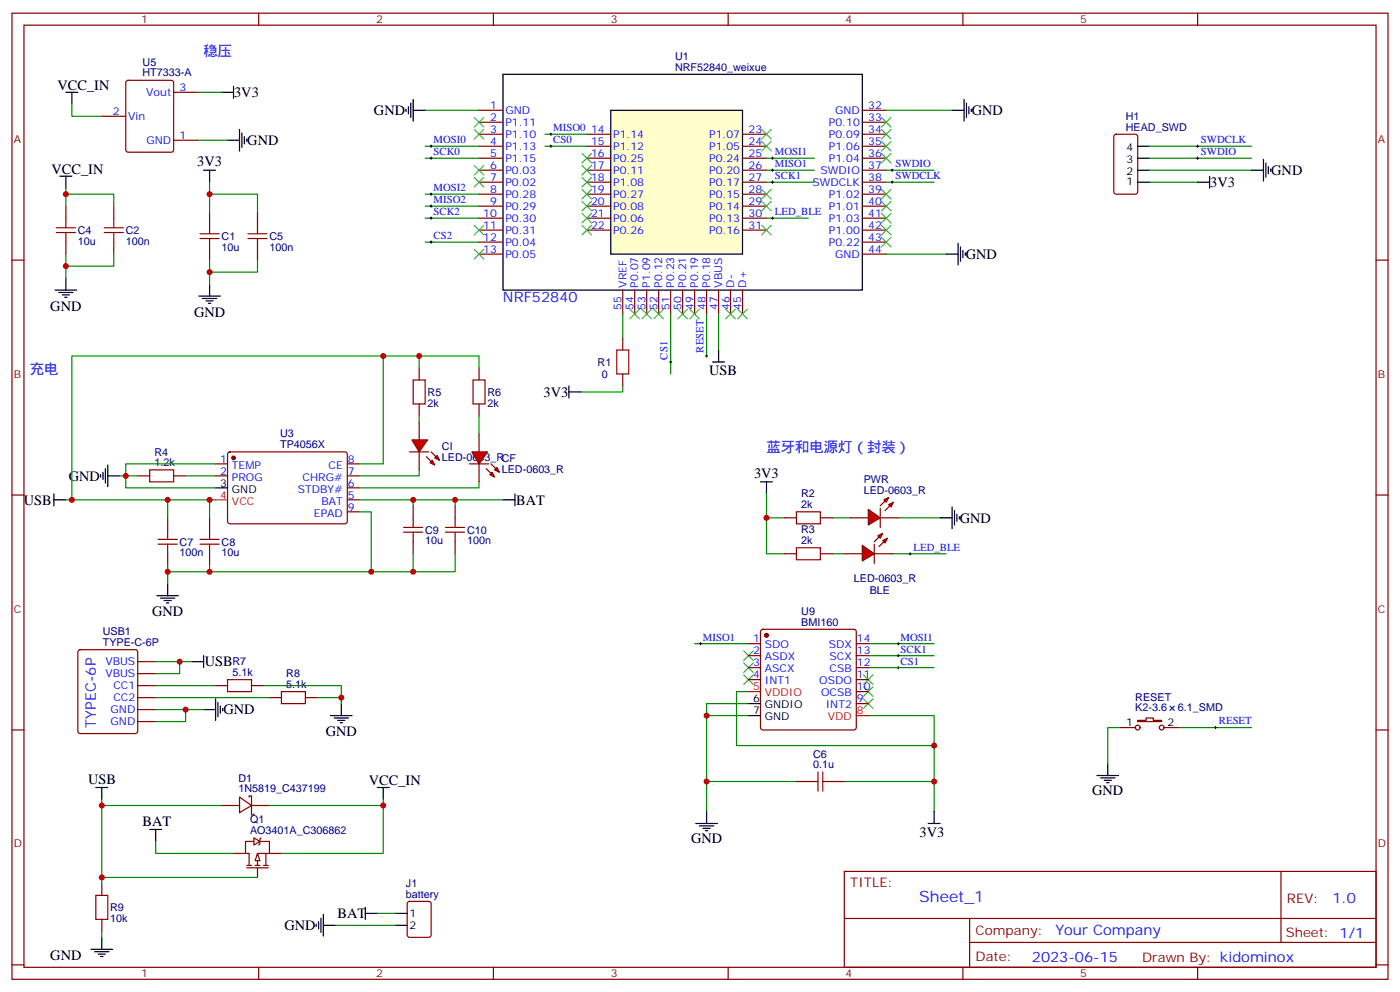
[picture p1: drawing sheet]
<svg xmlns="http://www.w3.org/2000/svg" width="412mm" height="292mm" viewBox="0 0 412 292" stroke-linecap="round" stroke-linejoin="round" font-family="sans-serif">
<g fill="none" stroke="#870000" stroke-width=".35">
<path d="M3.5 3.9h405.4v284.3h-405.4zM7.1 7.4h398.2v277.3h-398.2zM76.2 3.9v3.5M145.3 3.9v3.5M214.5 3.9v3.5M283.6 3.9v3.5M352.8 3.9v3.5M141.1 32.5h7.1M141.1 36h7.1M141.1 39.5h7.1M141.1 43h7.1M141.1 46.6h7.1"/>
<path d="M141.1 50.1h7.1M141.1 53.6h7.1M141.1 57.1h7.1M3.5 76.6h3.6M141.1 60.7h7.1M141.1 64.2h7.1M141.1 67.7h7.1M141.1 71.3h7.1M141.1 74.8h7.1M405.3 76.6h3.6M3.5 145.7h3.6M405.3 145.7h3.6"/>
<path d="M3.5 214.8h3.6M405.3 214.8h3.6M248.7 256.5h156.6v28.2h-156.6zM377.3 256.5v20.9M248.7 270.3h156.5M285.6 277.4h119.6M285.6 270.3v14.1M3.5 284h3.6M76.2 284.7v3.5M145.3 284.7v3.5M214.5 284.7v3.5M283.6 284.7v3.5"/>
<path d="M352.8 284.7v3.5M405.3 284h3.6"/>
</g>
<path d="M148.2 21.9h105.8v63.5h-105.8z" fill="none" stroke="#000" stroke-width=".35"/>
<path d="M179.9 32.5h38.8v42.3h-38.8z" fill="#ffc" stroke="#000" stroke-width=".35"/>
<g fill="none" stroke="#870000" stroke-width=".35">
<path d="M30 34.2h7M37.3 23.8l.4-.2h12.7l.7 .5 .1 20-.5 .6-13 .1-.6-.5-.1-20zM51.2 27.2h7M172.9 39.5h7M218.7 39.5h7.1M254 39.5h7.1M254 32.5h7.1M254 36h7.1M328.3 39.7l.5-.2h5.6l.7 .4v16.5l-.4 .7h-5.9l-.7-.4v-16.5zM51.2 41.3h7M172.9 43h7M172.9 46.6h7"/>
<path d="M172.9 50.1h7M172.9 53.6h7M172.9 57.1h7M218.7 43h7.1M218.7 46.6h7.1M218.7 50.1h7.1M218.7 53.6h7.1M218.7 57.1h7.1M254 43h7.1M254 46.6h7.1M254 50.1h7.1M254 53.6h7.1"/>
<path d="M254 57.1h7.1M19.4 60.7v3.5M19.4 71.3v3.5M33.5 60.7v3.5M33.5 71.3v3.5M61.7 62.4v3.6M61.7 73v3.6M75.8 62.4v3.6M75.8 73v3.6M172.9 60.7h7M172.9 64.2h7M172.9 67.7h7"/>
<path d="M218.7 60.7h7.1M218.7 64.2h7.1M218.7 67.7h7.1M254 60.7h7.1M254 64.2h7.1M254 67.7h7.1M254 71.3h7.1M254 74.8h7.1M183.4 85.4v7M187 85.4v7M190.5 85.4v7M194 85.4v7"/>
<path d="M197.6 85.4v7M201.1 85.4v7M204.6 85.4v7M208.1 85.4v7M211.7 85.4v7M215.2 85.4v7M218.7 85.4v7M220.5 189.4h3.5M220.5 193h3.5M220.5 196.5h3.5M224.2 185.4l.5-.2h26.8l.5 .2 .2 .5v28.2l-.2 .5-.5 .2h-26.8l-.5-.2-.2-.5v-28.2zM252.2 189.4h3.6"/>
<path d="M252.2 193h3.6M252.2 196.5h3.6M220.5 200h3.5M252.2 200h3.6M252.2 207.1h3.6M252.2 203.6h3.6M329.8 214.1h4.6M335.1 212h2.5v-.7h2.1v.7h2.5v.4h-7.1zM342.9 214.1h4.6M234.6 230h3.5M245.2 230h3.5"/>
<circle cx="335.1" cy="214.1" r=".71"/>
<circle cx="342.2" cy="214.1" r=".71"/>
</g>
<g fill="none" stroke="#a10000" stroke-width=".35">
<path d="M16.6 68.4h5.6M16.6 67h5.6M19.4 64.2v2.8M19.4 68.4v2.9M30.7 68.4h5.6M30.7 67h5.6M33.5 64.2v2.8M33.5 68.4v2.9M58.9 70.2h5.7M58.9 68.8h5.7M61.7 66v2.8M61.7 70.2v2.8"/>
<path d="M73 70.2h5.7M73 68.8h5.7M75.8 66v2.8M75.8 70.2v2.8M238.1 230h2.8M240.9 227.2v5.6M242.4 230h2.8M242.4 227.2v5.6"/>
</g>
<g fill="none" stroke="#000" stroke-width=".35">
<path d="M19.4 27.2h3.5M21.2 27.2v3.5M65.3 27.2h3.5M68.8 25.4v3.5M70.6 38.1v6.3M71.3 39.2v4.2M119.6 32.1v.7M120.3 31.4v2.1M121 30.3v4.3M121.7 32.5h3.5M121.7 29.3v6.3M280.5 32.5h3.5"/>
<path d="M284 29.3v6.3M284.7 30.3v4.3M285.4 31.4v2.1M286.1 32.1v.7M17.6 51.9h3.6M19.4 51.9v3.5M60 50.1h3.5M61.7 50.1v3.5M67 41.3h3.6M72 40.2v2.1M72.7 40.9v.7M335.1 53.6h3.6"/>
<path d="M335.1 50.1h3.6M335.1 46.6h3.6M335.1 43h3.6M352.8 53.6h3.5M356.3 51.9v3.5M368.7 50.1h3.5M372.2 46.9v6.4M372.9 48v4.2M373.6 49v2.2M374.3 49.7v.7M278.7 74.8h3.5M282.2 71.6v6.4"/>
<path d="M282.9 72.7v4.2M283.6 73.7v2.1M284.3 74.4v.7M16.2 85.4h6.4M17.3 86.1h4.2M18.3 86.8h2.2M19 87.5h.8M19.4 81.8v3.6M58.6 87.1h6.3M59.6 87.8h4.3M60.7 88.5h2.1M61.4 89.3h.7"/>
<path d="M61.7 83.6v3.5M167.6 115.4h3.5M167.6 113.6v3.5M209.9 106.5h3.5M211.7 103v3.5M224 141.8h3.5M225.8 141.8v3.5M220.5 207.1h3.5M220.5 210.6h3.5M208.1 238.8v3.6M275.2 238.8v3.6M323.1 228.2h6.4"/>
<path d="M324.2 229h4.2M325.3 229.7h2.1M326 230.4h.7M326.3 224.7v3.5M205 242.4h6.3M206 243.1h4.3M207.1 243.8h2.1M207.8 244.5h.7M273.4 242.4h3.5"/>
</g>
<g fill="none" stroke="#008700" stroke-width=".35">
<path d="M21.2 30.7v3.5h8.8M58.2 27.2h7.1M125.2 32.5h15.9M160.5 39.5h12.4M261.1 32.5h19.4M19.4 57.1h14.1v3.6M19.4 55.4v5.3M58.2 41.3h8.8M61.7 57.1h14.1v5.3M61.7 53.6v8.8M125.2 43h15.9M125.2 46.6h15.9"/>
<path d="M160.5 43h12.4M225.8 46.6h14.1M225.8 50.1h14.1M225.8 53.6h14.1M261.1 50.1h14.1M261.1 53.6h14.1M338.7 43h30M338.7 46.6h30M338.7 50.1h30M338.7 53.6h14.1M19.4 74.8v7M33.5 74.8v3.5h-14.1"/>
<path d="M61.7 76.6v7M75.8 76.6v3.5h-14.1M261.1 74.8h17.6M183.4 92.4v7.1M197.6 92.4v17.7M208.1 92.4v12.4M211.7 92.4v10.6M183.4 113.6v1.8h-12.3M225.8 145.3v7.1h5.3M225.8 152.4v10.6h5.3M245.2 152.4h5.3M264.6 152.4h12.3"/>
<path d="M245.2 163h3.5M262.8 163h15.9M204.6 189.4h15.9M255.8 189.4h19.4M255.8 193h19.4M255.8 196.5h19.4M220.5 203.6h-3.5v15.8h58.2M220.5 207.1h-12.4v3.5M220.5 210.6h-12.4v28.2M255.8 210.6h19.4v28.2M329.8 214.1h-3.5v10.6M347.5 214.1h21.2"/>
<path d="M208.1 230h26.5M248.7 230h26.5"/>
</g>
<path d="M219.1 198.6l2.8 2.8M219.1 195.1l2.8 2.8M219.1 191.6l2.8 2.8M221.9 198.6l-2.8 2.8M221.9 195.1l-2.8 2.8M221.9 191.6l-2.8 2.8M254.4 198.6l2.8 2.8M257.2 198.6l-2.8 2.8M254.4 205.7l2.8 2.8M254.4 202.1l2.8 2.9M257.2 205.7l-2.8 2.8M257.2 202.1l-2.8 2.9" fill="none" stroke="#3c3" stroke-width=".35"/>
<g fill="none" stroke="#000" stroke-width=".29">
<path d="M161.9 39.5h.7M162.3 39.2v.7M126.6 43h.8M126.6 46.6h.8M127 42.7v.7M127 46.2v.7M161.9 43h.7M162.3 42.7v.7M227.2 46.6h.7M227.2 50.1h.7M227.2 53.6h.7M227.5 46.2v.7"/>
<path d="M227.5 49.7v.7M227.5 53.3v.7M262.5 50.1h.7M262.5 53.6h.7M262.8 49.7v.7M262.8 53.3v.7M352.4 43h.7M352.4 46.6h.7M352.8 42.7v.7M352.8 46.2v.7M197.2 106.5h.7M197.6 106.2v.7"/>
<path d="M207.8 104.8h.7M208.1 104.4v.7M267.8 163h.7M268.1 162.6v.7M206 189.4h.7M206.4 189.1v.7M264.2 196.5h.7M264.2 193h.7M264.2 189.4h.7M264.6 189.1v.7M264.6 192.6v.7M264.6 196.1v.7"/>
<path d="M357.7 214.1h.7M358.1 213.8v.7"/>
</g>
<circle cx="225.8" cy="187" r=".53" fill="#870000" stroke="#870000" stroke-width=".35"/>
<path d="M220.5 203.6h3.5M252.2 210.6h3.6" fill="none" stroke="#f00" stroke-width=".35"/>
<g fill="#f00" stroke="#870000" stroke-width=".35">
<path d="M121.4 129.5h4.5l-2.4 3.5z"/>
<path d="M120.6 133h5.7z"/>
</g>
<g fill="#870000" stroke="#870000" stroke-width=".35">
<path d="M127 133l1.4 1.4z"/>
<path d="M125.6 134.4l1.4 1.4z"/>
</g>
<g fill="#f00" stroke="#870000" stroke-width=".35">
<path d="M128.1 134.8l.7-.7 .7 1.4z"/>
<path d="M126.6 136.2l.8-.7 .7 1.4z"/>
</g>
<path d="M123.5 124.2v5.3M123.5 133v5.3" fill="none" stroke="#870000" stroke-width=".35"/>
<g fill="#f00" stroke="#870000" stroke-width=".35">
<path d="M139 133h4.6l-2.5 3.5z"/>
<path d="M138.3 136.5h5.6z"/>
</g>
<g fill="#870000" stroke="#870000" stroke-width=".35">
<path d="M144.6 136.5l1.4 1.4z"/>
<path d="M143.2 137.9l1.4 1.4z"/>
</g>
<g fill="#f00" stroke="#870000" stroke-width=".35">
<path d="M145.7 138.3l.7-.7 .7 1.4z"/>
<path d="M144.3 139.7l.7-.7 .7 1.4z"/>
</g>
<g fill="none" stroke="#870000" stroke-width=".35">
<path d="M123.5 108.3v3.5M123.5 118.9v3.5M141.1 108.3v3.5M141.1 118.9v3.5M63.5 136.5h3.5M67.3 133.2l.4-.2 34.2 .1 .4 .6-.1 20-.6 .5-34.1-.1-.5-.6v-19.8zM102.3 136.5h3.5M141.1 127.7v5.3M141.1 136.5v5.3M40.6 140.1h3.5M49.4 152.4v3.5M51.2 140.1h3.5"/>
<path d="M61.7 152.4v3.5M63.5 140.1h3.5M102.3 140.1h3.5M102.3 147.1h3.5M102.3 143.6h3.5M102.3 150.6h3.5M121.7 148.9v3.5M121.7 159.5v3.5M134.1 148.9v3.5M134.1 159.5v3.5M49.4 163v3.5M61.7 163v3.5"/>
<path d="M23.2 191.4l.4-.2h16.3l.5 .2 .2 .5v23.3l-.3 .5-.4 .2h-16.3l-.5-.2-.2-.5v-23.3zM40.6 194.7h5.3M40.6 198.3h5.3M40.6 201.8h5.3M40.6 205.3h5.3M40.6 208.8h5.3M40.6 212.4h5.3M63.5 201.8h3.5M74.1 201.8h3.5M79.4 205.3h3.5M90 205.3h3.5M65.3 237.1h5.3"/>
<path d="M70.6 234.6l3.5 2.5-3.5 2.1zM73.4 234.6v-.4h.7v5.7h.7v-.4M74.1 237.1h5.3M68.8 251.2h3.5M72.7 254.7h1.4M72.7 255.4h6.3M74.8 246.6l1.8 1-1.8 1.1zM74.8 247.6h-2.5v3.6h1.1v3.5M75.1 254.7h1.5M75.8 255.4v2.8M76.6 247.6h2.8v3.6M76.9 246.6l-.3 .3v1.5l-.4 .3"/>
<path d="M77.6 254.7h1.4M78.3 251.2v3.5M79.4 251.2h-3.6v3.5M79.4 251.2h3.5"/>
</g>
<circle cx="68.8" cy="134.8" r=".53" fill="#870000" stroke="#870000" stroke-width=".35"/>
<g fill="none" stroke="#000" stroke-width=".35">
<path d="M29.6 139.7v.7M30.3 139v2.1M31 137.9v4.3M31.7 136.9v6.3M15.9 147.1h3.5M15.9 145.3v3.6M31.7 140.1h3.6M63.5 143.6h3.5M148.2 147.1h3.5M151.7 145.3v3.6M46.2 175.3h6.4M47.3 176h4.2"/>
<path d="M48.3 176.7h2.1M49 177.4h.7M49.4 171.8v3.5M56.4 194.7h3.6M60 193v3.5M60 208.8h3.5M63.5 205.7v6.3M64.2 206.7v4.3M64.9 207.8v2.1M65.6 208.5v.7M97.4 210.6h6.3M98.4 211.3h4.3"/>
<path d="M99.5 212h2.1M100.2 212.7h.7M100.5 207.1v3.5"/>
</g>
<path d="M63.5 147.1h3.5" fill="none" stroke="#f00" stroke-width=".35"/>
<g fill="none" stroke="#a10000" stroke-width=".35">
<path d="M121.7 111.8h3.5v7.1h-3.5zM139.3 111.8h3.6v7.1h-3.6zM44.1 138.3h7.1v3.5h-7.1zM46.6 158.7h5.6M49.4 155.9v2.8M58.9 158.7h5.7M61.7 155.9v2.8M118.9 155.2h5.6M118.9 156.6h5.6M121.7 152.4v2.8M121.7 156.6v2.9M131.2 155.2h5.7"/>
<path d="M131.2 156.6h5.7M134.1 152.4v2.8M134.1 156.6v2.9M46.6 160.2h5.6M49.4 160.2v2.8M58.9 160.2h5.7M61.7 160.2v2.8M67 200h7.1v3.6h-7.1zM82.9 203.6h7.1v3.5h-7.1z"/>
</g>
<g fill="none" stroke="#008700" stroke-width=".35">
<path d="M112.9 104.8v31.7h-7.1M123.5 104.8v3.5M141.1 108.3v-3.5h-119.9v42.3M63.5 136.5h-26.5v7.1h26.5M123.5 138.3v1.8h-17.7M123.5 122.4v1.8M141.1 122.4v5.3M19.4 147.1h44.1M35.3 140.1h5.3M49.4 147.1v5.3M54.7 140.1h8.8M61.7 147.1v5.3"/>
<path d="M105.8 150.6h3.6v17.7h-47.7M105.8 147.1h42.4M121.7 147.1v1.8M134.1 147.1v1.8M141.1 141.8v1.8h-35.3M49.4 166.5v5.3M61.7 166.5v1.8h-12.3M121.7 163v5.3h-12.3M134.1 163v5.3h-12.4M45.9 194.7h10.5M52.9 194.7v3.6h-7M45.9 208.8h14.1"/>
<path d="M45.9 201.8h17.6M45.9 205.3h33.5M54.7 208.8v3.6h-8.8M77.6 201.8h22.9v3.5M93.5 205.3h7v1.8"/>
</g>
<path d="M75.8 251.2l.8 2.1h-1.5z" fill="#fff" stroke="#870000" stroke-width=".35"/>
<g fill="none" stroke="#000" stroke-width=".35">
<path d="M28.2 231.8h3.5M30 231.8v3.5M111.1 231.8h3.6M112.9 231.8v3.5M44.1 244.1h3.5M45.9 244.1v3.5M26.8 279.4h6.4M30 275.9v3.5M93.1 272v.7M93.8 271.3v2.1M94.5 270.2v4.3M95.2 272.3h3.6"/>
<path d="M95.2 269.2v6.3M107.6 268.8h3.5M107.6 267.1v3.5M116.4 268.8h3.5M116.4 272.3h3.5M27.9 280.1h4.2M28.9 280.8h2.1M29.6 281.5h.7"/>
</g>
<path d="M181.7 103h3.5v7.1h-3.5zM234.6 150.6h7.1v3.6h-7.1zM234.6 161.2h7.1v3.5h-7.1zM28.2 263.5h3.5v7.1h-3.5z" fill="none" stroke="#a10000" stroke-width=".35"/>
<path d="M183.4 99.5v3.5M183.4 110.1v3.5M231.1 152.4h3.5M241.7 152.4h3.5M231.1 163h3.5M241.7 163h3.5M30 260v3.5M30 270.6v3.5M120.2 265.5l.4-.2h5.7l.6 .4 .1 9.5-.5 .6-5.9 .1-.6-.5-.1-9.4z" fill="none" stroke="#870000" stroke-width=".35"/>
<path d="M30 235.3v1.8h35.3M30 237.1v22.9M112.9 235.3v1.8h-33.5M112.9 237.1v14.1h-30M30 258.2h45.8M45.9 247.6v3.6h22.9M30 274.1v1.8M98.8 272.3h17.6M111.1 268.8h5.3" fill="none" stroke="#008700" stroke-width=".35"/>
<g fill="#f00" stroke="#870000" stroke-width=".35">
<path d="M254 160.5l3.5 2.5-3.5 2.1z"/>
<path d="M257.5 160.2v5.6z"/>
</g>
<g fill="#870000" stroke="#870000" stroke-width=".35">
<path d="M257.5 159.5l1.4-1.5z"/>
<path d="M258.9 160.9l1.4-1.4z"/>
</g>
<g fill="#f00" stroke="#870000" stroke-width=".35">
<path d="M258.6 157.7l1.4-.7-.7 1.4z"/>
<path d="M260 159.1l1.4-.7-.7 1.4z"/>
</g>
<path d="M248.7 163h5.3M257.5 163h5.3" fill="none" stroke="#870000" stroke-width=".35"/>
<g fill="#f00" stroke="#870000" stroke-width=".35">
<path d="M255.8 149.9l3.5 2.5-3.5 2.1z"/>
<path d="M259.3 149.6v5.6z"/>
</g>
<g fill="#870000" stroke="#870000" stroke-width=".35">
<path d="M260.7 147.5l-1.4 1.4z"/>
<path d="M260.7 150.3l1.4-1.4z"/>
</g>
<g fill="#f00" stroke="#870000" stroke-width=".35">
<path d="M260.3 147.1l1.5-.7-.7 1.4z"/>
<path d="M261.8 148.5l1.4-.7-.7 1.4z"/>
</g>
<path d="M250.5 152.4h5.3M259.3 152.4h5.3" fill="none" stroke="#870000" stroke-width=".35"/>
<path d="M276.9 152.4h3.6M280.5 149.2v6.4M281.2 150.3v4.2M281.9 151.3v2.2M282.6 152v.8" fill="none" stroke="#000" stroke-width=".35"/>
<path d="M125.2 57.1h15.9M125.2 64.2h15.9M125.2 71.3h15.9M125.2 60.7h15.9M225.8 64.2h12.3" fill="none" stroke="#008700" stroke-width=".35"/>
<path d="M126.6 57.1h.8M127 56.8v.7M126.6 64.2h.8M126.6 60.7h.8M126.6 71.3h.8M127 60.3v.7M127 63.9v.7M127 70.9v.7M227.2 64.2h.7M227.5 63.9v.7" fill="none" stroke="#000" stroke-width=".29"/>
<g fill="none" stroke="#3c3" stroke-width=".35">
<path d="M139.7 38.1l2.8 2.8M139.7 34.6l2.8 2.8M142.5 38.1l-2.8 2.8M142.5 34.6l-2.8 2.8M224.4 38.1l2.8 2.8M227.2 38.1l-2.8 2.8M259.6 34.6l2.9 2.8M259.6 38.1l2.9 2.8M262.5 34.6l-2.9 2.8M262.5 38.1l-2.9 2.8M139.7 52.2l2.8 2.8M139.7 48.7l2.8 2.8"/>
<path d="M142.5 52.2l-2.8 2.8M142.5 48.7l-2.8 2.8M171.4 55.7l2.9 2.9M171.4 52.2l2.9 2.8M171.4 48.7l2.9 2.8M171.4 45.2l2.9 2.8M171.4 59.3l2.9 2.8M174.3 55.7l-2.9 2.9M174.3 52.2l-2.9 2.8M174.3 48.7l-2.9 2.8M174.3 45.2l-2.9 2.8M174.3 59.3l-2.9 2.8"/>
<path d="M224.4 59.3l2.8 2.8M224.4 55.7l2.8 2.9M224.4 41.6l2.8 2.8M227.2 59.3l-2.8 2.8M227.2 55.7l-2.8 2.9M227.2 41.6l-2.8 2.8M259.6 41.6l2.9 2.8M259.6 55.7l2.9 2.9M259.6 59.3l2.9 2.8M259.6 45.2l2.9 2.8M262.5 41.6l-2.9 2.8M262.5 55.7l-2.9 2.9"/>
<path d="M262.5 59.3l-2.9 2.8M262.5 45.2l-2.9 2.8M139.7 66.3l2.8 2.8M139.7 73.4l2.8 2.8M142.5 66.3l-2.8 2.8M142.5 73.4l-2.8 2.8M171.4 66.3l2.9 2.8M171.4 62.8l2.9 2.8M174.3 66.3l-2.9 2.8M174.3 62.8l-2.9 2.8M224.4 66.3l2.8 2.8M227.2 66.3l-2.8 2.8"/>
<path d="M259.6 62.8l2.9 2.8M259.6 66.3l2.9 2.8M259.6 69.8l2.9 2.9M262.5 62.8l-2.9 2.8M262.5 66.3l-2.9 2.8M262.5 69.8l-2.9 2.9M185.6 91l2.8 2.8M188.4 91l-2.8 2.8M189.1 91l2.8 2.8M191.9 91l-2.8 2.8M192.6 91l2.8 2.8M195.4 91l-2.8 2.8"/>
<path d="M199.7 91l2.8 2.8M202.5 91l-2.8 2.8M203.2 91l2.8 2.8M206 91l-2.8 2.8M213.8 91l2.8 2.8M216.6 91l-2.8 2.8M217.3 91l2.8 2.8M220.1 91l-2.8 2.8"/>
</g>
<g fill="#c00">
<circle cx="275.2" cy="230" r=".88"/>
<circle cx="208.1" cy="230" r=".88"/>
<circle cx="275.2" cy="219.4" r=".88"/>
<circle cx="208.1" cy="210.6" r=".88"/>
<circle cx="225.8" cy="152.4" r=".88"/>
<circle cx="19.4" cy="78.3" r=".88"/>
<circle cx="19.4" cy="57.1" r=".88"/>
<circle cx="61.7" cy="80.1" r=".88"/>
<circle cx="61.7" cy="57.1" r=".88"/>
<circle cx="37" cy="140.1" r=".88"/>
<circle cx="61.7" cy="147.1" r=".88"/>
<circle cx="49.4" cy="147.1" r=".88"/>
<circle cx="49.4" cy="168.3" r=".88"/>
<circle cx="61.7" cy="168.3" r=".88"/>
<circle cx="134.1" cy="147.1" r=".88"/>
<circle cx="121.7" cy="147.1" r=".88"/>
<circle cx="109.4" cy="168.3" r=".88"/>
<circle cx="121.7" cy="168.3" r=".88"/>
<circle cx="21.2" cy="147.1" r=".88"/>
<circle cx="112.9" cy="104.8" r=".88"/>
<circle cx="123.5" cy="104.8" r=".88"/>
<circle cx="54.7" cy="208.8" r=".88"/>
<circle cx="52.9" cy="194.7" r=".88"/>
<circle cx="100.5" cy="205.3" r=".88"/>
<circle cx="112.9" cy="237.1" r=".88"/>
<circle cx="30" cy="237.1" r=".88"/>
<circle cx="30" cy="258.2" r=".88"/>
</g>
<text font-size="4.6" fill="#00f" x="270.8" y="265.5">Sheet_1</text>
<g font-size="4.2" fill="#00f">
<text x="60" y="16.6">稳压</text>
<text x="148.2" y="88.9">NRF52840</text>
<text x="8.8" y="110.1">充电</text>
<text x="225.8" y="133">蓝牙和电源灯（封装）</text>
<text x="28.2" y="214.1" transform="rotate(-90 28.2 214.1)">TYPEC-6P</text>
<text x="392.5" y="265.7">1.0</text>
<text x="310.9" y="275.3">Your Company</text>
<text x="304" y="283.1">2023-06-15</text>
</g>
<g font-size="4.2">
<text x="16.9" y="26.5">VCC_IN</text>
<text x="69" y="28.6">3V3</text>
<text x="110.2" y="33.9">GND</text>
<text x="286.3" y="33.8">GND</text>
<text x="72.8" y="42.7">GND</text>
<text x="15.2" y="51.2">VCC_IN</text>
<text x="58.1" y="49">3V3</text>
<text x="374.5" y="51.5">GND</text>
<text x="356.5" y="55">3V3</text>
<text x="284.5" y="76.2">GND</text>
<text x="14.8" y="91.4">GND</text>
<text x="57.2" y="93.2">GND</text>
<text x="208.9" y="110.5">USB</text>
<text x="160.1" y="116.8">3V3</text>
<text x="20.3" y="141.5">GND</text>
<text x="222.1" y="140.7">3V3</text>
<text x="7" y="148.5">USB</text>
<text x="152" y="148.5">BAT</text>
<text x="282.8" y="153.8">GND</text>
<text x="44.8" y="181.4">GND</text>
<text x="60.3" y="196.2">USB</text>
<text x="65.8" y="210.3">GND</text>
<text x="96" y="216.7">GND</text>
<text x="25.9" y="230.7">USB</text>
<text x="108.7" y="231.1">VCC_IN</text>
<text x="321.7" y="233.9">GND</text>
<text x="42" y="243">BAT</text>
<text x="203.6" y="248">GND</text>
<text x="270.9" y="246.2">3V3</text>
<text x="83.8" y="273.8">GND</text>
<text x="99.4" y="270.2">BAT</text>
<text x="14.8" y="282.6">GND</text>
</g>
<g font-size="3.9" fill="#800">
<text x="250.5" y="261.1">TITLE:</text>
<text x="379.1" y="265.7">REV:</text>
<text x="287.4" y="275.3">Company:</text>
<text x="378.7" y="275.9">Sheet: 1/1</text>
<text x="287.4" y="282.9">Date:</text>
<text x="336.4" y="283">Drawn By: kidominox</text>
</g>
<g font-size="3.2" fill="#800">
<text x="41.6" y="6.9">1</text>
<text x="110.8" y="6.9">2</text>
<text x="179.9" y="6.9">3</text>
<text x="249.1" y="6.9">4</text>
<text x="318.2" y="6.9">5</text>
<text x="4.1" y="42">A</text>
<text x="405.9" y="42">A</text>
<text x="4.1" y="111.1">B</text>
<text x="405.9" y="111.1">B</text>
<text x="4.1" y="180.3">C</text>
<text x="405.9" y="180.3">C</text>
<text x="4.1" y="249.4">D</text>
<text x="405.9" y="249.4">D</text>
<text x="41.6" y="287.7">1</text>
<text x="110.8" y="287.7">2</text>
<text x="179.9" y="287.7">3</text>
<text x="249.1" y="287.7">4</text>
<text x="318.2" y="287.7">5</text>
</g>
<g font-size="3.2" fill="#000080">
<text x="198.8" y="17.5">U1</text>
<text x="42" y="22.5">HT7333-A</text>
<text x="42" y="19.3">U5</text>
<text x="198.8" y="20.8">NRF52840_weixue</text>
<text x="331.6" y="35.4">H1</text>
<text x="331.6" y="38.5">HEAD_SWD</text>
<text x="22.9" y="68.8">C4</text>
<text x="37" y="68.8">C2</text>
<text x="65.3" y="70.6">C1</text>
<text x="79.4" y="70.6">C5</text>
<text x="22.9" y="72">10u</text>
<text x="37" y="72">100n</text>
<text x="65.3" y="73.8">10u</text>
<text x="79.4" y="73.8">100n</text>
<text x="176.1" y="107.7">R1</text>
<text x="177.2" y="111.2">0</text>
<text x="125.9" y="119.7">2k</text>
<text x="125.9" y="116.5">R5</text>
<text x="143.6" y="119.7">2k</text>
<text x="143.6" y="116.5">R6</text>
<text x="82.5" y="131.8">TP4056X</text>
<text x="82.5" y="128.6">U3</text>
<text x="45.5" y="137.2">1.2k</text>
<text x="45.5" y="134.1">R4</text>
<text x="130.2" y="135.6">LED-0603_RCF</text>
<text x="130.2" y="132.4">CI</text>
<text x="147.8" y="139.1">LED-0603_R</text>
<text x="254.4" y="142.2">PWR</text>
<text x="236" y="149.6">2k</text>
<text x="236" y="146.4">R2</text>
<text x="254.4" y="145.3">LED-0603_R</text>
<text x="52.9" y="160.6">C7</text>
<text x="65.3" y="160.6">C8</text>
<text x="125.2" y="160.2">10u</text>
<text x="125.2" y="157">C9</text>
<text x="137.6" y="160.2">100n</text>
<text x="137.6" y="157">C10</text>
<text x="236" y="160.2">2k</text>
<text x="236" y="157">R3</text>
<text x="52.9" y="163.7">100n</text>
<text x="65.3" y="163.7">10u</text>
<text x="251.5" y="171.2">LED-0603_R</text>
<text x="256.2" y="174.7">BLE</text>
<text x="236" y="184.1">BMI160</text>
<text x="236" y="180.9">U9</text>
<text x="30.3" y="190.1">TYPE-C-6P</text>
<text x="30.3" y="186.8">USB1</text>
<text x="68.5" y="195.8">R7</text>
<text x="68.5" y="199">5.1k</text>
<text x="84.3" y="202.5">5.1k</text>
<text x="84.3" y="199.3">R8</text>
<text x="334.4" y="209.3">K2-3.6</text>
<text x="334.4" y="206.2">RESET</text>
<text x="347" y="209.3">6.1_SMD</text>
<text x="239.5" y="226.1">0.1u</text>
<text x="239.5" y="223">C6</text>
<text x="70.2" y="233.2">1N5819_C437199</text>
<text x="70.2" y="230">D1</text>
<text x="73.7" y="245.5">AO3401A_C306862</text>
<text x="73.7" y="242.4">Q1</text>
<text x="119.6" y="261.1">J1</text>
<text x="32.5" y="268.2">R9</text>
<text x="119.6" y="264.2">battery</text>
<text x="32.5" y="271.4">10k</text>
</g>
<g font-size="3.2" fill="#00f">
<text x="43.1" y="28.2">Vout</text>
<text x="52.9" y="26.8">3</text>
<text x="33.3" y="33.9">2</text>
<text x="37.7" y="35.3">Vin</text>
<text x="144.4" y="32.1">1</text>
<text x="144.4" y="35.6">2</text>
<text x="148.9" y="33.5">GND</text>
<text x="246" y="33.5">GND</text>
<text x="255.8" y="32.1">32</text>
<text x="255.8" y="35.6">33</text>
<text x="52.9" y="40.9">1</text>
<text x="144.4" y="39.2">3</text>
<text x="148.9" y="37">P1.11</text>
<text x="148.9" y="40.6">P1.10</text>
<text x="163" y="38.6">MISO0</text>
<text x="174.1" y="39.2">14</text>
<text x="180.6" y="40.6">P1.14</text>
<text x="208.9" y="40.6">P1.07</text>
<text x="220.5" y="39.2">23</text>
<text x="244.2" y="37">P0.10</text>
<text x="244.2" y="40.6">P0.09</text>
<text x="255.8" y="39.2">34</text>
<text x="43.2" y="42.3">GND</text>
<text x="127.7" y="42.2">MOSI0</text>
<text x="127.7" y="45.7">SCK0</text>
<text x="144.4" y="42.7">4</text>
<text x="144.4" y="46.2">5</text>
<text x="148.9" y="44.1">P1.13</text>
<text x="148.9" y="47.6">P1.15</text>
<text x="163" y="42.2">CS0</text>
<text x="174.1" y="42.7">15</text>
<text x="174.1" y="46.2">16</text>
<text x="180.6" y="44.1">P1.12</text>
<text x="180.6" y="47.6">P0.25</text>
<text x="208.9" y="44.1">P1.05</text>
<text x="208.9" y="47.6">P0.24</text>
<text x="220.5" y="42.7">24</text>
<text x="220.5" y="46.2">25</text>
<text x="228.2" y="45.7">MOSI1</text>
<text x="244.2" y="44.1">P1.06</text>
<text x="244.2" y="47.6">P1.04</text>
<text x="255.8" y="42.7">35</text>
<text x="255.8" y="46.2">36</text>
<text x="353.8" y="42.1">SWDCLK</text>
<text x="353.8" y="45.6">SWDIO</text>
<text x="144.4" y="49.7">6</text>
<text x="144.4" y="53.3">7</text>
<text x="148.9" y="51.2">P0.03</text>
<text x="174.1" y="49.7">17</text>
<text x="174.1" y="53.3">18</text>
<text x="180.6" y="51.2">P0.11</text>
<text x="208.9" y="51.2">P0.20</text>
<text x="220.5" y="49.7">26</text>
<text x="220.5" y="53.3">27</text>
<text x="228.2" y="49.2">MISO1</text>
<text x="228.2" y="52.7">SCK1</text>
<text x="241.7" y="51.2">SWDIO</text>
<text x="255.8" y="49.7">37</text>
<text x="255.8" y="53.3">38</text>
<text x="263.8" y="49.1">SWDIO</text>
<text x="263.8" y="52.7">SWDCLK</text>
<text x="127.7" y="56.3">MOSI2</text>
<text x="127.7" y="59.8">MISO2</text>
<text x="144.4" y="56.8">8</text>
<text x="148.9" y="54.7">P0.02</text>
<text x="148.9" y="58.2">P0.28</text>
<text x="174.1" y="56.8">19</text>
<text x="180.6" y="54.7">P1.08</text>
<text x="180.6" y="58.2">P0.27</text>
<text x="208.9" y="54.7">P0.17</text>
<text x="208.9" y="58.2">P0.15</text>
<text x="220.5" y="56.8">28</text>
<text x="239.4" y="54.7">SWDCLK</text>
<text x="244.2" y="58.2">P1.02</text>
<text x="255.8" y="56.8">39</text>
<text x="127.7" y="63.3">SCK2</text>
<text x="142.4" y="63.9">10</text>
<text x="144.4" y="60.3">9</text>
<text x="148.9" y="61.7">P0.29</text>
<text x="148.9" y="65.3">P0.30</text>
<text x="174.1" y="60.3">20</text>
<text x="174.1" y="63.9">21</text>
<text x="180.6" y="61.7">P0.08</text>
<text x="180.6" y="65.3">P0.06</text>
<text x="208.9" y="61.7">P0.14</text>
<text x="208.9" y="65.3">P0.13</text>
<text x="220.5" y="60.3">29</text>
<text x="220.5" y="63.9">30</text>
<text x="228.2" y="63.3">LED_BLE</text>
<text x="244.2" y="61.7">P1.01</text>
<text x="244.2" y="65.3">P1.03</text>
<text x="255.8" y="60.3">40</text>
<text x="255.8" y="63.9">41</text>
<text x="127.7" y="70.4">CS2</text>
<text x="142.4" y="67.4">11</text>
<text x="142.4" y="70.9">12</text>
<text x="148.9" y="68.8">P0.31</text>
<text x="174.1" y="67.4">22</text>
<text x="180.6" y="68.8">P0.26</text>
<text x="208.9" y="68.8">P0.16</text>
<text x="220.5" y="67.4">31</text>
<text x="244.2" y="68.8">P1.00</text>
<text x="255.8" y="67.4">42</text>
<text x="255.8" y="70.9">43</text>
<text x="142.4" y="74.4">13</text>
<text x="148.9" y="72.3">P0.04</text>
<text x="148.9" y="75.8">P0.05</text>
<text x="244.2" y="72.3">P0.22</text>
<text x="246" y="75.8">GND</text>
<text x="255.8" y="74.4">44</text>
<text x="184.5" y="84.7" transform="rotate(-90 184.5 84.7)">VREF</text>
<text x="188" y="84.7" transform="rotate(-90 188 84.7)">P0.07</text>
<text x="191.6" y="84.7" transform="rotate(-90 191.6 84.7)">P1.09</text>
<text x="195.1" y="84.7" transform="rotate(-90 195.1 84.7)">P0.12</text>
<text x="198.6" y="84.7" transform="rotate(-90 198.6 84.7)">P0.23</text>
<text x="202.1" y="84.7" transform="rotate(-90 202.1 84.7)">P0.21</text>
<text x="205.7" y="84.7" transform="rotate(-90 205.7 84.7)">P0.19</text>
<text x="209.2" y="84.7" transform="rotate(-90 209.2 84.7)">P0.18</text>
<text x="212.7" y="84.7" transform="rotate(-90 212.7 84.7)">VBUS</text>
<text x="216.3" y="84.7" transform="rotate(-90 216.3 84.7)">D-</text>
<text x="219.8" y="84.7" transform="rotate(-90 219.8 84.7)">D+</text>
<text x="183.1" y="91.2" transform="rotate(-90 183.1 91.2)">55</text>
<text x="186.6" y="91.2" transform="rotate(-90 186.6 91.2)">54</text>
<text x="190.1" y="91.2" transform="rotate(-90 190.1 91.2)">53</text>
<text x="193.7" y="91.2" transform="rotate(-90 193.7 91.2)">52</text>
<text x="197.2" y="91.2" transform="rotate(-90 197.2 91.2)">51</text>
<text x="200.7" y="91.2" transform="rotate(-90 200.7 91.2)">50</text>
<text x="204.3" y="91.2" transform="rotate(-90 204.3 91.2)">49</text>
<text x="207.8" y="91.2" transform="rotate(-90 207.8 91.2)">48</text>
<text x="211.3" y="91.2" transform="rotate(-90 211.3 91.2)">47</text>
<text x="214.8" y="91.2" transform="rotate(-90 214.8 91.2)">46</text>
<text x="218.4" y="91.2" transform="rotate(-90 218.4 91.2)">45</text>
<text x="196.7" y="105.8" transform="rotate(-90 196.7 105.8)">CS1</text>
<text x="207.2" y="103.8" transform="rotate(-90 207.2 103.8)">RESET</text>
<text x="64.8" y="136.2">1</text>
<text x="68.3" y="137.9">TEMP</text>
<text x="96.8" y="137.9">CE</text>
<text x="102.5" y="136.2">8</text>
<text x="64.8" y="139.7">2</text>
<text x="68.3" y="141.5">PROG</text>
<text x="89.1" y="141.5">CHRG#</text>
<text x="102.5" y="143.2">6</text>
<text x="102.5" y="139.7">7</text>
<text x="87.7" y="145">STDBY#</text>
<text x="94.7" y="148.5">BAT</text>
<text x="102.5" y="146.8">5</text>
<text x="92.5" y="152">EPAD</text>
<text x="102.5" y="150.3">9</text>
<text x="269.1" y="162">LED_BLE</text>
<text x="207.1" y="188.6">MISO1</text>
<text x="221.8" y="189.1">1</text>
<text x="225.3" y="190.9">SDO</text>
<text x="244.1" y="190.9">SDX</text>
<text x="252.4" y="189.1">14</text>
<text x="265.3" y="188.6">MOSI1</text>
<text x="31" y="195.8">VBUS</text>
<text x="221.8" y="192.6">2</text>
<text x="221.8" y="196.1">3</text>
<text x="225.3" y="194.4">ASDX</text>
<text x="225.3" y="197.9">ASCX</text>
<text x="244.4" y="197.9">CSB</text>
<text x="244.4" y="194.4">SCX</text>
<text x="252.4" y="196.1">12</text>
<text x="252.4" y="192.6">13</text>
<text x="265.3" y="195.6">CS1</text>
<text x="265.3" y="192.1">SCK1</text>
<text x="31" y="199.3">VBUS</text>
<text x="33.4" y="202.8">CC1</text>
<text x="221.8" y="199.7">4</text>
<text x="225.3" y="201.4">INT1</text>
<text x="241.3" y="201.4">OSDO</text>
<text x="252.4" y="203.2">10</text>
<text x="252.4" y="199.7">11</text>
<text x="32.6" y="209.9">GND</text>
<text x="33.4" y="206.4">CC2</text>
<text x="241.9" y="205">OCSB</text>
<text x="243.3" y="208.5">INT2</text>
<text x="252.4" y="206.7">9</text>
<text x="32.6" y="213.4">GND</text>
<text x="359.1" y="213.2">RESET</text>
</g>
<g font-size="3.2">
<text x="331.8" y="48">3</text>
<text x="331.8" y="44.4">4</text>
<text x="331.8" y="51.5">2</text>
<text x="331.8" y="54.3">1</text>
<text x="64.8" y="143.2">3</text>
<text x="68.3" y="145">GND</text>
<text x="221.8" y="206.7">6</text>
<text x="225.3" y="208.5">GNDIO</text>
<text x="221.8" y="210.3">7</text>
<text x="225.3" y="212">GND</text>
<text x="331.7" y="213.8">1</text>
<text x="344" y="213.8">2</text>
<text x="120.6" y="269.9">1</text>
<text x="120.6" y="273.4">2</text>
</g>
<g font-size="3.2" fill="#f00">
<text x="64.8" y="146.8">4</text>
<text x="68.3" y="148.5">VCC</text>
<text x="221.8" y="203.2">5</text>
<text x="225.3" y="205">VDDIO</text>
<text x="243.9" y="212">VDD</text>
<text x="252.4" y="210.3">8</text>
</g>
</svg>
